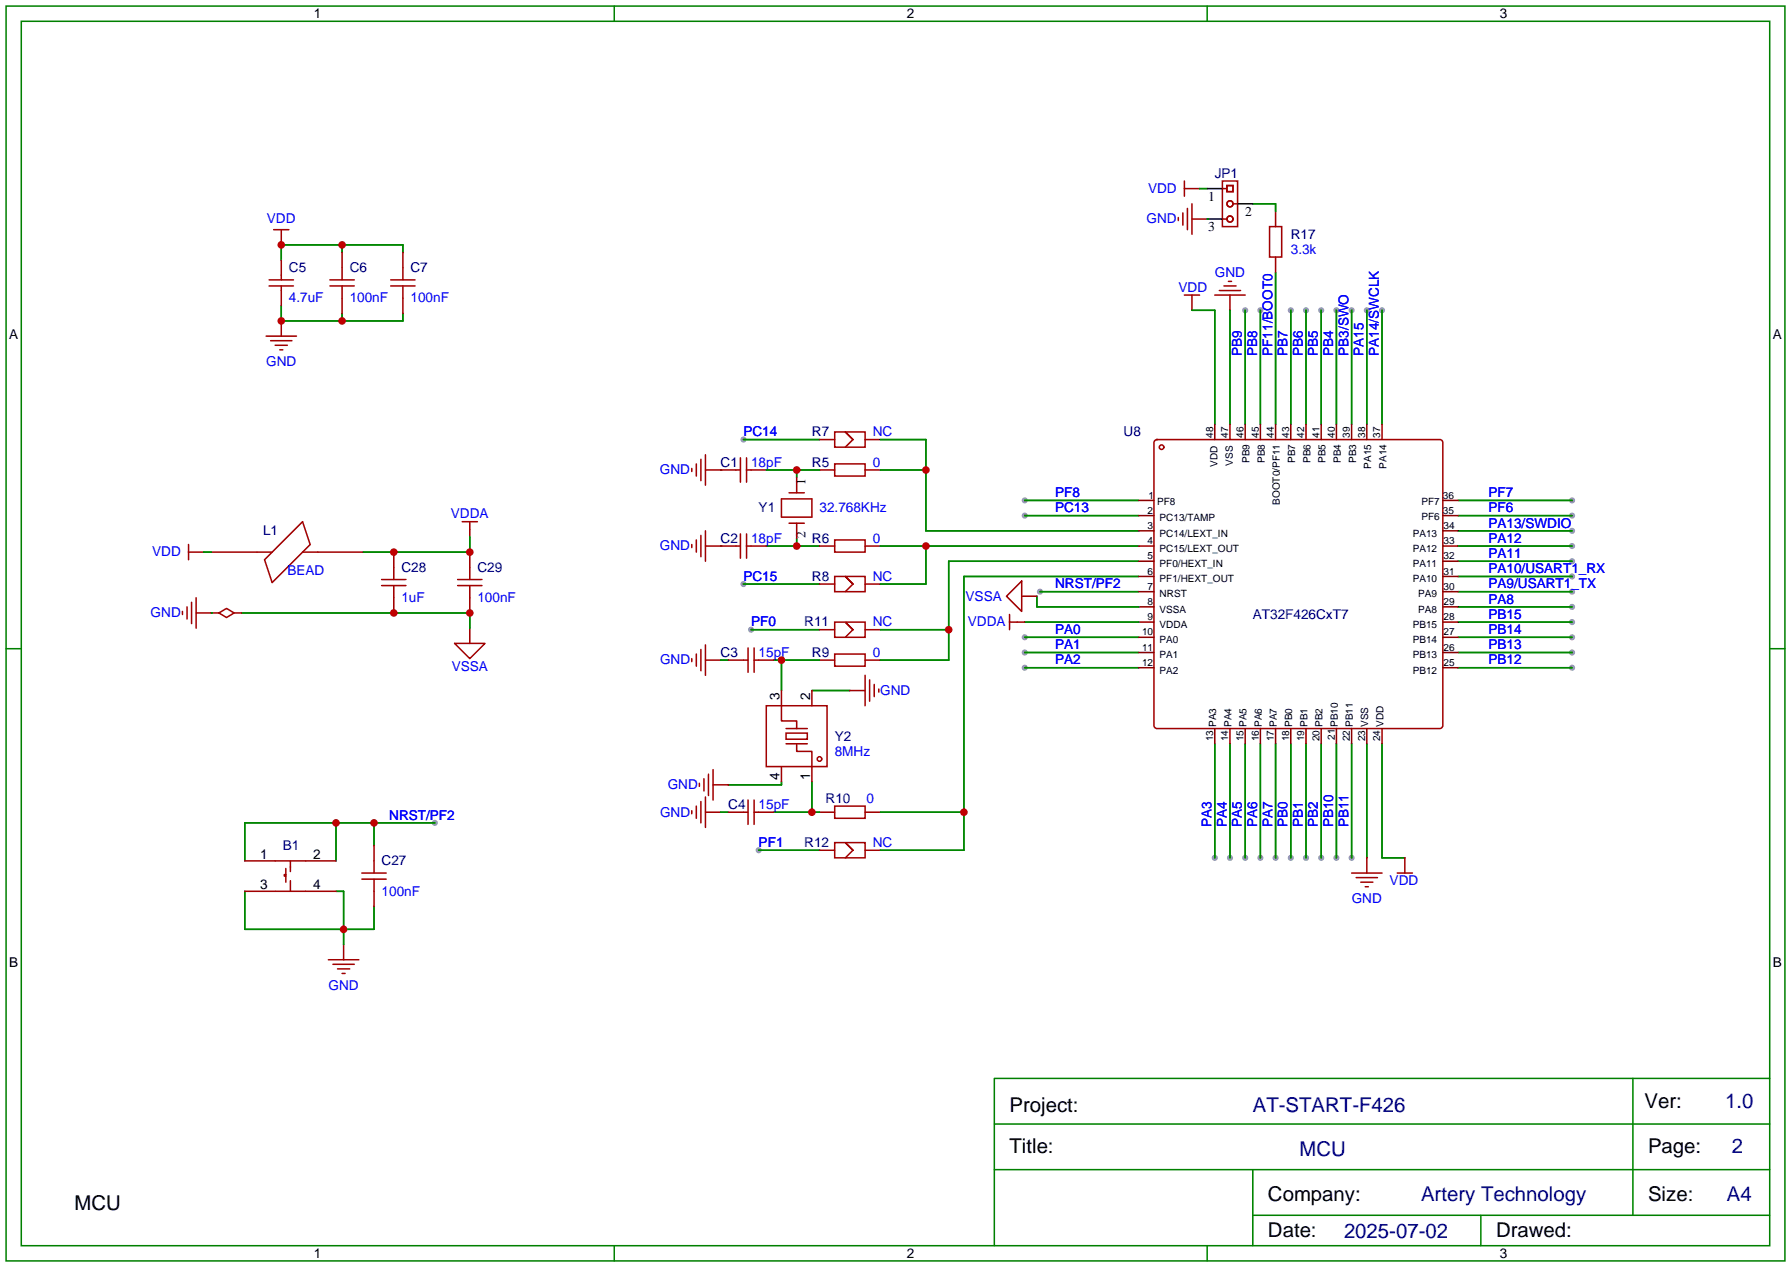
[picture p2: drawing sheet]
<svg xmlns="http://www.w3.org/2000/svg" width="299mm" height="212mm" viewBox="0 0 299 212" stroke-linecap="round" stroke-linejoin="round" font-family="sans-serif">
<g fill="#999">
<circle cx="171.2" cy="86.1" r=".51"/>
<circle cx="173.7" cy="98.8" r=".51"/>
<circle cx="171.2" cy="106.4" r=".51"/>
<circle cx="171.2" cy="111.5" r=".51"/>
<circle cx="171.2" cy="109" r=".51"/>
<circle cx="262.6" cy="86.1" r=".51"/>
<circle cx="262.6" cy="88.6" r=".51"/>
<circle cx="262.6" cy="98.8" r=".51"/>
<circle cx="262.6" cy="106.4" r=".51"/>
<circle cx="262.6" cy="83.6" r=".51"/>
<circle cx="262.6" cy="101.3" r=".51"/>
<circle cx="262.6" cy="111.5" r=".51"/>
<circle cx="262.6" cy="103.9" r=".51"/>
<circle cx="262.6" cy="109" r=".51"/>
<circle cx="262.6" cy="96.3" r=".51"/>
<circle cx="215.6" cy="143.3" r=".51"/>
<circle cx="205.5" cy="143.3" r=".51"/>
<circle cx="202.9" cy="143.3" r=".51"/>
<circle cx="210.6" cy="143.3" r=".51"/>
<circle cx="218.2" cy="143.3" r=".51"/>
<circle cx="208" cy="143.3" r=".51"/>
<circle cx="213.1" cy="143.3" r=".51"/>
<circle cx="215.6" cy="51.8" r=".51"/>
<circle cx="225.8" cy="51.8" r=".51"/>
<circle cx="220.7" cy="51.8" r=".51"/>
<circle cx="228.3" cy="51.8" r=".51"/>
<circle cx="208" cy="51.8" r=".51"/>
<circle cx="218.2" cy="51.8" r=".51"/>
<circle cx="223.3" cy="51.8" r=".51"/>
<circle cx="230.9" cy="51.8" r=".51"/>
<circle cx="210.6" cy="51.8" r=".51"/>
<circle cx="72.6" cy="137.4" r=".51"/>
<circle cx="124.2" cy="73.4" r=".51"/>
<circle cx="124.2" cy="97.5" r=".51"/>
<circle cx="220.7" cy="143.3" r=".51"/>
<circle cx="223.3" cy="143.3" r=".51"/>
<circle cx="225.8" cy="143.3" r=".51"/>
<circle cx="125.5" cy="105.2" r=".51"/>
<circle cx="126.7" cy="142" r=".51"/>
<circle cx="262.6" cy="93.7" r=".51"/>
<circle cx="262.6" cy="91.2" r=".51"/>
<circle cx="171.2" cy="83.6" r=".51"/>
</g>
<g fill="none" stroke="#a10000" stroke-width=".25">
<path d="M45.7 38.4h2.6M47 38.4v2.5M196.8 36.3v.5M197.6 35.6v2M197.9 31.5h2.5M197.9 30.2v2.6M198.4 34.8v3.6M199.1 34v5.1M199.1 36.6h2.6M200.4 31.5h.1M201.7 36.6h.1M204.2 30.2h2.6v7.6h-2.6z"/>
<path d="M204.2 31.5h.8M204.2 36.6h.8M205 31h1v1h-1zM206 34h.8M212.1 37.8h2v5.1h-2zM213.1 35.3v2.5M44.4 56.1h5.1M45 47.8h4M45 46.7h4M45.2 56.9h3.6M46 57.7h2M46.7 58.4h.5"/>
<path d="M47 53.6h.1M47 43.4v3.3M47 47.8v3.3M47 53.6v2.5M47 40.9h.1M55.1 47.8h4.1M55.1 46.7h4.1M57.1 42.2v4.5M57.1 47.8v4.5M65.3 47.8h4M65.3 46.7h4M67.3 42.2v4.5"/>
<path d="M67.3 47.8v4.5M197.9 49.3h2.5M199.1 49.3v2.5M199.1 51.8h.1M202.9 49.3h5.1M203.7 48.5h3.6M204.5 47.8h2M205.2 47h.5M205.5 51.8h.1M205.5 49.3v2.5M213.1 42.9v2.6M115.6 78.2v.5"/>
<path d="M116.3 77.5v2M117.1 76.7v3.6M117.9 78.5h5.8M117.9 75.9v5.1M120.4 78.5h.1M123.7 76.5v4M124.7 78.5h3.3M124.7 76.5v4M133.1 79.8v2.5M136.9 78.5h2.5M136.9 73.4h2.5M139.4 72.1h5.1v2.6h-5.1z"/>
<path d="M139.4 77.5h5.1v2h-5.1zM142.5 73.4l-1.3-1.3 1.3 1.3M142.5 73.4l-1.3 1.3M144.5 78.5h2.6M144.5 73.4h2.6M192.9 73.7l.4-.3 47.5 .1 .2 .4v47.5l-.5 .3-47.5-.1-.2-.4zM31.5 92.2h2.5M31.5 90.9v2.6M32.8 99.8v5.1M34 92.2h.1M35.3 92.2h10.2M44.2 93.5l6.3-6.4 1.3 3.8-6.3 6.4z"/>
<path d="M50.5 92.2h10.2M63.8 97.8h4M63.8 96.8h4M65.8 92.2v4.6M65.8 97.8v4.6M76.5 97.8h4M76.5 96.8h4M77.2 87.1h2.6M78.5 87.1v2.6M78.5 92.2v4.6M78.5 97.8v4.6M115.6 90.9v.5"/>
<path d="M116.3 90.2v2M117.1 89.4v3.6M117.9 88.6v5.1M117.9 91.2h5.8M120.4 91.2h.1M123.7 89.2v4M124.7 91.2h3.3M124.7 89.2v4M130.6 83.3h5v3.1h-5zM131.8 82.3h2.6M131.8 87.4h2.6M133.1 87.4v2.5"/>
<path d="M136.9 91.2h2.5M136.9 97.5h2.5M139.4 96.3h5.1v2.5h-5.1zM139.4 90.2h5.1v2h-5.1zM142.5 97.5l-1.3-1.2 1.3 1.2M142.5 97.5l-1.3 1.3M144.5 91.2h2.6M144.5 97.5h2.6M170.7 97v5.1l-2.6-2.5zM170.7 99.6h2.5M30.5 102.1v.5M31.2 101.3v2.1"/>
<path d="M32 100.6v3.5M32.8 102.4h3.8M35.3 102.4h.1M36.6 102.4l1.2-.8 1.3 .8-1.3 .7zM39.1 102.4h1.3M75.9 107.4h5.1l-2.5 2.6zM78.5 104.9v2.5M115.6 110v.5M116.3 109.2v2.1M117.1 108.5v3.5M117.9 107.7v5.1M117.9 110.2h2.5"/>
<path d="M120.4 110.2h.1M121.7 110.2h3.3M125 108.2v4.1M126 110.2h3.3M126 108.2v4.1M128 117.9h10.2v10.1h-10.2zM130.6 115.3v5.1h2.5v1.3M135.6 115.3v2.6M136.9 110.2h2.5M136.9 105.2h2.5M139.4 103.9h5.1v2.5h-5.1zM139.4 109.2h5.1v2.1h-5.1z"/>
<path d="M142 115.3h2.5M142 115.3h.1M142.5 105.2l-1.3-1.3 1.3 1.3M142.5 105.2l-1.3 1.2M144.5 110.2h2.6M144.5 105.2h2.6M144.5 112.8v5.1M145.3 113.5v3.6M146 114.3v2M146.8 115.1v.5M168.7 103.9h2.5M168.7 102.6v2.6"/>
<path d="M115.6 135.4v.5M116.3 134.6v2.1M116.8 130.8v.5M117.1 133.9v3.5M117.6 130v2.1M117.9 133.1v5.1M118.4 129.3v3.5M119.1 131.1h2.6M119.1 128.5v5.1M120.4 135.6h-2.5M121.7 135.6h3.3M121.7 131.1h.1"/>
<path d="M125 133.6v4.1M126 135.6h3.3M126 133.6v4.1M130.6 128v2.6M131.3 122.4h3.6v1h-3.6zM131.3 124.2h3.6M131.3 121.7h3.6M133.1 124.2v1.3h2.5v5.1M136.9 135.6h2.5M139.4 134.6h5.1v2.1h-5.1zM144.5 135.6h2.6M40.9 148.8h15.2"/>
<path d="M40.9 143.8h15.2M47.8 146.1h-.3v.2h.3M47.8 145v2.3M48.5 143.8v1.7M48.5 147.1v1.7M57.4 157.7h.1M57.4 157.7v2.6M60.5 146.8h4M60.5 145.8h4M62.5 141.2v4.6M62.5 146.8v4.6M136.9 142h2.5"/>
<path d="M139.4 140.7h5.1v2.6h-5.1zM142.5 142l-1.3-1.3 1.3 1.3M142.5 142l-1.3 1.3M144.5 142h2.6M225.8 145.8h5.1M226.6 146.6h3.5M227.3 147.3h2.1M228.1 148.1h.5M228.3 143.3h.1M228.3 143.3v2.5M233.4 145.8h2.6M234.7 143.3h.1"/>
<path d="M234.7 143.3v2.5M54.9 160.3h5M55.6 161h3.6M56.4 161.8h2M57.1 162.6h.6"/>
<circle cx="205.5" cy="34" r=".51"/>
<circle cx="205.5" cy="36.6" r=".51"/>
<circle cx="194.1" cy="74.7" r=".38"/>
<circle cx="136.9" cy="126.7" r=".38"/>
</g>
<g fill="none" stroke="#008700" stroke-width=".25">
<path d="M200.4 31.5h1.3M201.7 36.6h.1M209.3 34h3.8v1.3M47 51.1v2.5h20.3v-1.3M57.1 40.9v1.3M57.1 52.3v1.3M67.3 42.2v-1.3h-20.3v2.5M199.1 51.8h3.8v19.1M205.5 51.8v19.1M208 51.8v19.1M210.6 51.8v19.1M213.1 45.5v25.4"/>
<path d="M215.6 51.8v19.1M218.2 51.8v19.1M220.7 51.8v19.1M223.3 51.8v19.1M225.8 51.8v19.1M228.3 51.8v19.1M230.9 51.8v19.1M120.4 78.5h.1M124.2 73.4h12.7M128 78.5h8.9M133.1 78.5v1.3M147.1 73.4h7.6v15.2h35.5"/>
<path d="M147.1 78.5h7.6M34 92.2h1.3M78.5 89.7v2.5h-17.8M120.4 91.2h.1M124.2 97.5h12.7M128 91.2h8.9M133.1 89.9v1.3M147.1 91.2h43.1M154.7 91.2v6.3h-7.6M171.2 86.1h19M171.2 83.6h19M173.2 99.6v1.7h17"/>
<path d="M173.7 98.8h16.5M190.2 96.3h-29.2v45.7h-13.9M190.2 93.7h-31.7v16.5h-11.4M243.6 86.1h19M243.6 98.8h19M243.6 88.6h19M243.6 83.6h19M243.6 96.3h19M243.6 91.2h19M243.6 93.7h19M35.3 102.4h.1M40.4 102.4h38.1v2.5"/>
<path d="M120.4 110.2h1.3M125.5 105.2h11.4M129.3 110.2h7.6M130.6 110.2v5.1M135.6 115.3h6.4M147.1 105.2h11.4M171.2 106.4h19M171.2 111.5h19M171.2 109h19M171.2 103.9h19M243.6 106.4h19M243.6 111.5h19"/>
<path d="M243.6 109h19M243.6 101.3h19M243.6 103.9h19M56.1 137.4v6.4M62.5 137.4v3.8M72.6 137.4h-31.7v6.4M120.4 135.6h1.3M129.3 135.6h7.6M130.6 130.6v.5h-8.9M135.6 130.6v5M147.1 135.6h13.9M202.9 124.2v19.1"/>
<path d="M205.5 124.2v19.1M208 124.2v19.1M210.6 124.2v19.1M213.1 124.2v19.1M215.6 124.2v19.1M218.2 124.2v19.1M220.7 124.2v19.1M223.3 124.2v19.1M225.8 124.2v19.1M228.3 124.2v19.1M230.9 124.2v19.1h3.8M40.9 148.8v6.4h21.6v-3.8"/>
<path d="M56.1 148.8h1.3v8.9M126.7 142h10.2"/>
</g>
<g fill="none" stroke="#008000" stroke-width=".25">
<path d="M1 1h297.2v209.6h-297.2zM3.6 3.6h292.1v204.4h-292.1zM102.6 1v2.6M201.7 1v2.6M1 108.3h2.6M295.7 108.3h2.5M209.3 195.3v12.7M272.8 180.1v22.8M295.7 195.3h-129.6v12.7M295.7 187.7h-129.6v7.6M295.7 180.1h-129.6v7.6M102.6 208v2.6"/>
<path d="M201.7 208v2.6M209.3 202.9h86.4M247.4 202.9v5.1"/>
</g>
<path d="M201.7 31.5h2.5M201.7 36.6h2.5M206.8 34h2.5" fill="none" stroke="#000" stroke-width=".25"/>
<g fill="none" stroke="#870000" stroke-width=".25">
<path d="M202.9 70.9v2.5M205.5 70.9v2.5M208 70.9v2.5M210.6 70.9v2.5M213.1 70.9v2.5M215.6 70.9v2.5M218.2 70.9v2.5M220.7 70.9v2.5M223.3 70.9v2.5M225.8 70.9v2.5M228.3 70.9v2.5M230.9 70.9v2.5"/>
<path d="M190.2 83.6h2.6M190.2 86.1h2.6M190.2 88.6h2.6M190.2 91.2h2.6M190.2 93.7h2.6M190.2 96.3h2.6M190.2 98.8h2.6M241 83.6h2.6M241 86.1h2.6M241 88.6h2.6M241 91.2h2.6M241 93.7h2.6"/>
<path d="M241 96.3h2.6M241 98.8h2.6M190.2 101.3h2.6M190.2 103.9h2.6M190.2 106.4h2.6M190.2 109h2.6M190.2 111.5h2.6M241 101.3h2.6M241 103.9h2.6M241 106.4h2.6M241 109h2.6M241 111.5h2.6"/>
<path d="M202.9 121.7v2.5M205.5 121.7v2.5M208 121.7v2.5M210.6 121.7v2.5M213.1 121.7v2.5M215.6 121.7v2.5M218.2 121.7v2.5M220.7 121.7v2.5M223.3 121.7v2.5M225.8 121.7v2.5M228.3 121.7v2.5M230.9 121.7v2.5"/>
</g>
<g fill="#c00">
<circle cx="133.1" cy="91.2" r=".63"/>
<circle cx="56.1" cy="137.4" r=".63"/>
<circle cx="62.5" cy="137.4" r=".63"/>
<circle cx="57.4" cy="155.2" r=".63"/>
<circle cx="47" cy="53.6" r=".63"/>
<circle cx="57.2" cy="53.6" r=".63"/>
<circle cx="47" cy="40.9" r=".63"/>
<circle cx="57.2" cy="40.9" r=".63"/>
<circle cx="158.5" cy="105.2" r=".63"/>
<circle cx="161" cy="135.6" r=".63"/>
<circle cx="133.1" cy="78.5" r=".63"/>
<circle cx="154.7" cy="78.5" r=".63"/>
<circle cx="154.7" cy="91.2" r=".63"/>
<circle cx="130.6" cy="110.2" r=".63"/>
<circle cx="135.6" cy="135.6" r=".63"/>
<circle cx="78.5" cy="92.2" r=".63"/>
<circle cx="65.8" cy="92.2" r=".63"/>
<circle cx="78.5" cy="102.4" r=".63"/>
<circle cx="65.8" cy="102.4" r=".63"/>
</g>
<g font-size="3.4">
<text x="168.7" y="185.6">Project:</text>
<text x="274.8" y="185">Ver:</text>
<text x="168.7" y="192.6">Title:</text>
<text x="275.3" y="192.6">Page:</text>
<text x="12.4" y="202.1">MCU</text>
<text x="211.8" y="200.6">Company:</text>
<text x="275.3" y="200.5">Size:</text>
<text x="211.8" y="206.6">Date:</text>
<text x="249.9" y="206.6">Drawed:</text>
</g>
<g font-size="3.4" fill="#000080">
<text x="209.3" y="185.6">AT-START-F426</text>
<text x="288.2" y="185">1.0</text>
<text x="217.1" y="193.1">MCU</text>
<text x="289.3" y="192.6">2</text>
<text x="237.4" y="200.5">Artery Technology</text>
<text x="288.5" y="200.5">A4</text>
<text x="224.5" y="206.7">2025-07-02</text>
</g>
<g font-size="2.3">
<text x="52.5" y="3">1</text>
<text x="151.5" y="3">2</text>
<text x="250.6" y="3">3</text>
<text x="201.8" y="33.5">1</text>
<text x="201.8" y="38.6">3</text>
<text x="208" y="36.1">2</text>
<text x="1.5" y="56.7">A</text>
<text x="296.2" y="56.7">A</text>
<text x="134.6" y="81" transform="rotate(-90 134.6 81)">1</text>
<text x="134.6" y="89.8" transform="rotate(-90 134.6 89.8)">2</text>
<text x="130.2" y="116.8" transform="rotate(-90 130.2 116.8)">3</text>
<text x="135.3" y="116.8" transform="rotate(-90 135.3 116.8)">2</text>
<text x="130.2" y="130.3" transform="rotate(-90 130.2 130.3)">4</text>
<text x="135.3" y="130.3" transform="rotate(-90 135.3 130.3)">1</text>
<text x="43.4" y="143.5">1</text>
<text x="52.3" y="143.5">2</text>
<text x="43.4" y="148.5">3</text>
<text x="52.3" y="148.5">4</text>
<text x="1.5" y="161.4">B</text>
<text x="296.2" y="161.4">B</text>
<text x="52.5" y="210">1</text>
<text x="151.5" y="210">2</text>
<text x="250.6" y="210">3</text>
</g>
<g font-size="2.3" fill="#000080">
<text x="202.9" y="29.7">JP1</text>
<text x="215.6" y="39.8">R17</text>
<text x="48.3" y="45.4">C5</text>
<text x="58.4" y="45.4">C6</text>
<text x="68.6" y="45.4">C7</text>
<text x="120.4" y="77.9">C1</text>
<text x="135.6" y="72.9">R7</text>
<text x="135.6" y="77.9">R5</text>
<text x="187.7" y="72.9">U8</text>
<text x="43.9" y="89.4">L1</text>
<text x="126.7" y="85.6">Y1</text>
<text x="67.1" y="95.5">C28</text>
<text x="79.8" y="95.5">C29</text>
<text x="120.4" y="90.6">C2</text>
<text x="135.6" y="90.6">R6</text>
<text x="135.6" y="97">R8</text>
<text x="134.4" y="104.6">R11</text>
<text x="209.3" y="103.3">AT32F426CxT7</text>
<text x="120.4" y="109.7">C3</text>
<text x="135.6" y="109.7">R9</text>
<text x="139.4" y="123.7">Y2</text>
<text x="121.7" y="135.1">C4</text>
<text x="137.9" y="134.1">R10</text>
<text x="47.2" y="142">B1</text>
<text x="134.4" y="141.4">R12</text>
<text x="63.8" y="144.5">C27</text>
</g>
<g font-size="2.3" fill="#00f">
<text x="191.8" y="32.2">VDD</text>
<text x="44.6" y="37.3">VDD</text>
<text x="191.5" y="37.3">GND</text>
<text x="203" y="46.2">GND</text>
<text x="215.6" y="42.4">3.3k</text>
<text x="48.3" y="50.5">4.7uF</text>
<text x="58.4" y="50.5">100nF</text>
<text x="68.6" y="50.5">100nF</text>
<text x="196.9" y="48.7">VDD</text>
<text x="207.5" y="59.4" transform="rotate(-90 207.5 59.4)">PB9</text>
<text x="210" y="59.4" transform="rotate(-90 210 59.4)">PB8</text>
<text x="212.6" y="59.4" transform="rotate(-90 212.6 59.4)">PF11/BOOT0</text>
<text x="215.1" y="59.4" transform="rotate(-90 215.1 59.4)">PB7</text>
<text x="217.6" y="59.4" transform="rotate(-90 217.6 59.4)">PB6</text>
<text x="220.2" y="59.4" transform="rotate(-90 220.2 59.4)">PB5</text>
<text x="222.7" y="59.4" transform="rotate(-90 222.7 59.4)">PB4</text>
<text x="225.3" y="59.4" transform="rotate(-90 225.3 59.4)">PB3/SWO</text>
<text x="227.8" y="59.4" transform="rotate(-90 227.8 59.4)">PA15</text>
<text x="230.3" y="59.4" transform="rotate(-90 230.3 59.4)">PA14/SWCLK</text>
<text x="44.5" y="61.2">GND</text>
<text x="124.2" y="72.9">PC14</text>
<text x="125.5" y="77.9">18pF</text>
<text x="145.8" y="72.9">NC</text>
<text x="145.8" y="77.9">0</text>
<text x="110.3" y="79.2">GND</text>
<text x="176.3" y="83">PF8</text>
<text x="248.7" y="83">PF7</text>
<text x="75.3" y="86.6">VDDA</text>
<text x="136.9" y="85.6">32.768KHz</text>
<text x="176.3" y="85.6">PC13</text>
<text x="248.7" y="85.6">PF6</text>
<text x="248.7" y="88.1">PA13/SWDIO</text>
<text x="25.4" y="92.9">VDD</text>
<text x="48" y="96">BEAD</text>
<text x="110.3" y="91.9">GND</text>
<text x="125.5" y="90.6">18pF</text>
<text x="145.8" y="90.6">0</text>
<text x="248.7" y="95.7">PA10/USART1_RX</text>
<text x="248.7" y="93.2">PA11</text>
<text x="248.7" y="90.6">PA12</text>
<text x="67.1" y="100.5">1uF</text>
<text x="79.8" y="100.5">100nF</text>
<text x="124.2" y="97">PC15</text>
<text x="145.8" y="97">NC</text>
<text x="161.3" y="100.3">VSSA</text>
<text x="176.3" y="98.3">NRST/PF2</text>
<text x="248.7" y="98.3">PA9/USART1_TX</text>
<text x="248.7" y="100.8">PA8</text>
<text x="25.2" y="103.1">GND</text>
<text x="125.5" y="104.6">PF0</text>
<text x="145.8" y="104.6">NC</text>
<text x="161.7" y="104.6">VDDA</text>
<text x="176.3" y="105.9">PA0</text>
<text x="248.7" y="105.9">PB14</text>
<text x="248.7" y="103.3">PB15</text>
<text x="75.5" y="112">VSSA</text>
<text x="110.3" y="111">GND</text>
<text x="126.7" y="109.7">15pF</text>
<text x="145.8" y="109.7">0</text>
<text x="176.3" y="111">PA2</text>
<text x="176.3" y="108.4">PA1</text>
<text x="248.7" y="111">PB12</text>
<text x="248.7" y="108.4">PB13</text>
<text x="147.1" y="116">GND</text>
<text x="111.5" y="131.8">GND</text>
<text x="139.4" y="126.2">8MHz</text>
<text x="65" y="136.9">NRST/PF2</text>
<text x="110.3" y="136.4">GND</text>
<text x="126.7" y="135.1">15pF</text>
<text x="144.8" y="134.1">0</text>
<text x="126.7" y="141.4">PF1</text>
<text x="145.8" y="141.4">NC</text>
<text x="202.4" y="138.2" transform="rotate(-90 202.4 138.2)">PA3</text>
<text x="204.9" y="138.2" transform="rotate(-90 204.9 138.2)">PA4</text>
<text x="207.5" y="138.2" transform="rotate(-90 207.5 138.2)">PA5</text>
<text x="210" y="138.2" transform="rotate(-90 210 138.2)">PA6</text>
<text x="212.6" y="138.2" transform="rotate(-90 212.6 138.2)">PA7</text>
<text x="215.1" y="138.2" transform="rotate(-90 215.1 138.2)">PB0</text>
<text x="217.6" y="138.2" transform="rotate(-90 217.6 138.2)">PB1</text>
<text x="220.2" y="138.2" transform="rotate(-90 220.2 138.2)">PB2</text>
<text x="222.7" y="138.2" transform="rotate(-90 222.7 138.2)">PB10</text>
<text x="225.3" y="138.2" transform="rotate(-90 225.3 138.2)">PB11</text>
<text x="63.8" y="149.6">100nF</text>
<text x="232.2" y="147.8">VDD</text>
<text x="225.8" y="150.8">GND</text>
<text x="54.9" y="165.3">GND</text>
</g>
<g font-size="1.7">
<text x="202.7" y="73.2" transform="rotate(-90 202.7 73.2)">48</text>
<text x="203.4" y="77.9" transform="rotate(-90 203.4 77.9)">VDD</text>
<text x="205.2" y="73.2" transform="rotate(-90 205.2 73.2)">47</text>
<text x="206" y="77.8" transform="rotate(-90 206 77.8)">VSS</text>
<text x="207.7" y="73.2" transform="rotate(-90 207.7 73.2)">46</text>
<text x="208.8" y="77.3" transform="rotate(-90 208.8 77.3)">PB9</text>
<text x="210.3" y="73.2" transform="rotate(-90 210.3 73.2)">45</text>
<text x="211.3" y="77.3" transform="rotate(-90 211.3 77.3)">PB8</text>
<text x="212.8" y="73.2" transform="rotate(-90 212.8 73.2)">44</text>
<text x="215.4" y="73.2" transform="rotate(-90 215.4 73.2)">43</text>
<text x="216.4" y="77.3" transform="rotate(-90 216.4 77.3)">PB7</text>
<text x="217.9" y="73.2" transform="rotate(-90 217.9 73.2)">42</text>
<text x="218.9" y="77.3" transform="rotate(-90 218.9 77.3)">PB6</text>
<text x="220.4" y="73.2" transform="rotate(-90 220.4 73.2)">41</text>
<text x="221.5" y="77.3" transform="rotate(-90 221.5 77.3)">PB5</text>
<text x="223" y="73.2" transform="rotate(-90 223 73.2)">40</text>
<text x="224" y="77.3" transform="rotate(-90 224 77.3)">PB4</text>
<text x="225.5" y="73.2" transform="rotate(-90 225.5 73.2)">39</text>
<text x="226.5" y="77.3" transform="rotate(-90 226.5 77.3)">PB3</text>
<text x="228.1" y="73.2" transform="rotate(-90 228.1 73.2)">38</text>
<text x="230.6" y="73.2" transform="rotate(-90 230.6 73.2)">37</text>
<text x="191.9" y="83.3">1</text>
<text x="229.1" y="78.3" transform="rotate(-90 229.1 78.3)">PA15</text>
<text x="231.6" y="78.3" transform="rotate(-90 231.6 78.3)">PA14</text>
<text x="241" y="83.3">36</text>
<text x="191.7" y="85.8">2</text>
<text x="191.7" y="88.3">3</text>
<text x="193.3" y="84.3">PF8</text>
<text x="193.7" y="87.1">PC13/TAMP</text>
<text x="193.7" y="89.6">PC14/LEXT_IN</text>
<text x="213.8" y="84.3" transform="rotate(-90 213.8 84.3)">BOOT0/PF11</text>
<text x="236" y="89.6">PA13</text>
<text x="237.5" y="84.3">PF7</text>
<text x="237.5" y="86.8">PF6</text>
<text x="241" y="85.8">35</text>
<text x="241.2" y="88.3">34</text>
<text x="191.7" y="90.9">4</text>
<text x="191.7" y="93.4">5</text>
<text x="191.7" y="96">6</text>
<text x="193.7" y="92.2">PC15/LEXT_OUT</text>
<text x="193.7" y="94.7">PF0/HEXT_IN</text>
<text x="236" y="94.7">PA11</text>
<text x="236" y="92.2">PA12</text>
<text x="241.2" y="96">31</text>
<text x="241.2" y="93.4">32</text>
<text x="241.2" y="90.9">33</text>
<text x="191.7" y="98.5">7</text>
<text x="191.7" y="101">8</text>
<text x="193.7" y="97.2">PF1/HEXT_OUT</text>
<text x="193.7" y="99.8">NRST</text>
<text x="236" y="97.2">PA10</text>
<text x="236.9" y="99.8">PA9</text>
<text x="241.2" y="101">29</text>
<text x="241.2" y="98.5">30</text>
<text x="190.8" y="106.1">10</text>
<text x="191.7" y="103.6">9</text>
<text x="193.7" y="102.3">VSSA</text>
<text x="193.7" y="104.9">VDDA</text>
<text x="193.7" y="107.4">PA0</text>
<text x="236" y="107.4">PB14</text>
<text x="236" y="104.9">PB15</text>
<text x="236.9" y="102.3">PA8</text>
<text x="241.2" y="106.1">27</text>
<text x="241.2" y="103.6">28</text>
<text x="190.8" y="108.7">11</text>
<text x="190.8" y="111.2">12</text>
<text x="193.7" y="109.9">PA1</text>
<text x="193.7" y="112.5">PA2</text>
<text x="236" y="112.5">PB12</text>
<text x="236" y="109.9">PB13</text>
<text x="241.2" y="111.2">25</text>
<text x="241.2" y="108.7">26</text>
<text x="202.7" y="123.8" transform="rotate(-90 202.7 123.8)">13</text>
<text x="203.2" y="121.4" transform="rotate(-90 203.2 121.4)">PA3</text>
<text x="205.2" y="123.8" transform="rotate(-90 205.2 123.8)">14</text>
<text x="205.7" y="121.4" transform="rotate(-90 205.7 121.4)">PA4</text>
<text x="207.7" y="123.8" transform="rotate(-90 207.7 123.8)">15</text>
<text x="208.3" y="121.4" transform="rotate(-90 208.3 121.4)">PA5</text>
<text x="210.3" y="123.8" transform="rotate(-90 210.3 123.8)">16</text>
<text x="210.8" y="121.4" transform="rotate(-90 210.8 121.4)">PA6</text>
<text x="212.8" y="123.8" transform="rotate(-90 212.8 123.8)">17</text>
<text x="213.3" y="121.4" transform="rotate(-90 213.3 121.4)">PA7</text>
<text x="215.4" y="123.8" transform="rotate(-90 215.4 123.8)">18</text>
<text x="215.9" y="121.4" transform="rotate(-90 215.9 121.4)">PB0</text>
<text x="217.9" y="123.8" transform="rotate(-90 217.9 123.8)">19</text>
<text x="218.4" y="121.4" transform="rotate(-90 218.4 121.4)">PB1</text>
<text x="220.4" y="123.8" transform="rotate(-90 220.4 123.8)">20</text>
<text x="221" y="121.4" transform="rotate(-90 221 121.4)">PB2</text>
<text x="223" y="123.5" transform="rotate(-90 223 123.5)">21</text>
<text x="223.5" y="121.4" transform="rotate(-90 223.5 121.4)">PB10</text>
<text x="225.5" y="123.8" transform="rotate(-90 225.5 123.8)">22</text>
<text x="226" y="121.4" transform="rotate(-90 226 121.4)">PB11</text>
<text x="228.1" y="123.8" transform="rotate(-90 228.1 123.8)">23</text>
<text x="228.6" y="121.4" transform="rotate(-90 228.6 121.4)">VSS</text>
<text x="230.6" y="123.8" transform="rotate(-90 230.6 123.8)">24</text>
<text x="231.1" y="121.4" transform="rotate(-90 231.1 121.4)">VDD</text>
</g>
</svg>
